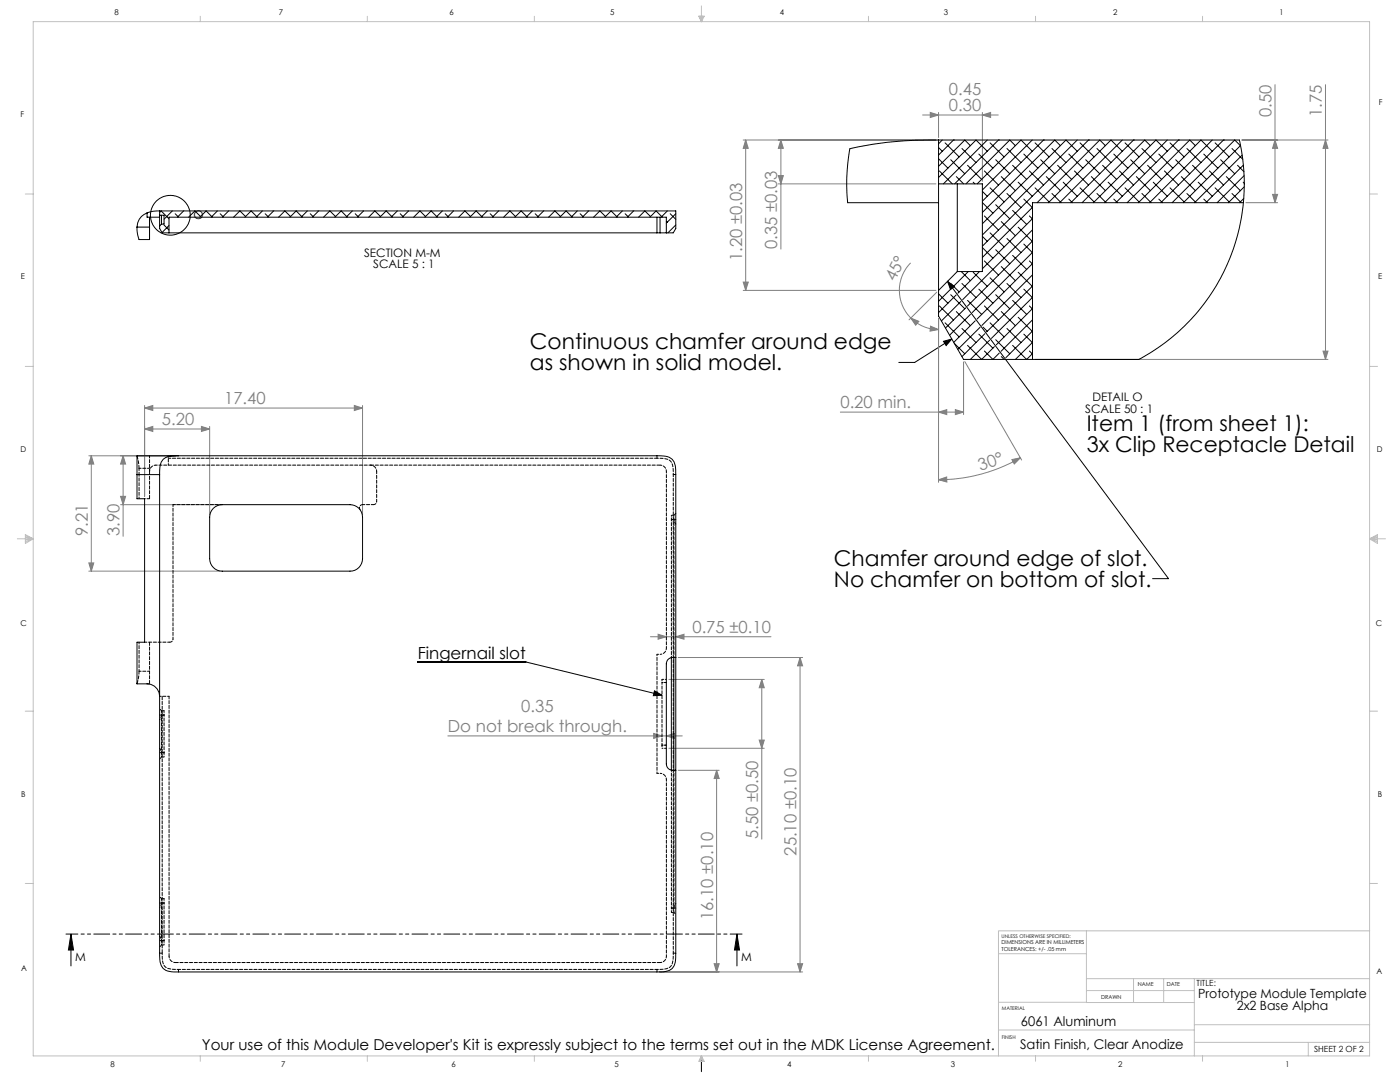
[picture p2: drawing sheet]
<svg xmlns="http://www.w3.org/2000/svg" width="559mm" height="432mm" viewBox="0 0 559 432" stroke-linecap="round" stroke-linejoin="round" font-family="sans-serif">
<g fill="none" stroke="#000" stroke-width=".4">
<path d="M378.2 112.3l88.2 118.6h-6.3M378.2 112.3l2.8 2-1.6 1.2zM376.6 136.2l3.3-.9-2.3 2.6zM379.9 135.3l-14.8 9.3h-6.4M166.7 264.2h43.1l54.4 13.3M261.2 275.7l3 1.8-3.4 .1zM28.3 372.8v12.7M28.3 372.8l1.1 6.3h-2.1zM294.1 372.8v12.7M294.1 372.8l1.1 6.3h-2zM280 421.4v6.3"/>
<circle cx="68" cy="85.9" r="7.9"/>
</g>
<g fill="none" stroke="#808080" stroke-width=".4">
<path d="M508.9 33.8v47.1M529.1 33.8v109.6M296.7 55.9h76.9M297.6 55.9l1.1 3.3h-2zM297.6 55.9v60M311.7 55.9l1 3.3h-2zM311.7 55.9v43.5M368.3 45.9h30.2M371.3 44.9l3.3 1-3.3 1zM374.6 44.9v10M392.1 44.9v27.5M392.1 45.9l3.3-1v2z"/>
<path d="M495.7 55.9h34.3M508.9 55.9l1 3.3h-2zM529.1 55.9l.9 3.3h-1.9zM310.7 70.1h2l-1 3.3zM310.7 73.4h62.9M507.9 77.6h2l-1 3.3zM497.3 80.9h12.6M296.7 112.6h2l-1.1 3.3zM296.7 115.9h76.9M363.5 104.9a15.7 15.7 0 0 0 0 22M373.9 116.6l-11.1 11M363.5 126.9l3.2 1.3-1.2 1.6z"/>
<path d="M363.5 126.9a15.8 15.8 0 0 0 11.1 4.6M371.4 130.2l3.2 1.3-3.4 .7zM374.6 127.1v65.4M384.6 144.4v21.1M385.1 144.3l22.7 39.3M413.1 143.4h116.9M528.1 140.1h1.9l-.9 3.3zM57.7 161.8v36.2M57.7 171.2h26M57.7 162.8h87M57.7 171.2l3.3-1v2zM57.7 162.8l3.3-1v2z"/>
<path d="M80.4 170.2l3.3 1-3.3 1zM83.7 170.2v35.2M141.4 161.8l3.3 1-3.3 1zM144.7 161.8v43.6M335.4 164.5h49.2M374.6 164.5l3.3-1v2zM381.3 163.5l3.3 1-3.3 1zM35.5 181.9h34.7M36.4 181.9l1 3.3h-1.9zM36.4 181.9v46M48.1 198.1h2l-1 3.3zM49.1 181.9l1 3.3h-2z"/>
<path d="M49.1 181.9v32.1M374.6 191.5l3.3-1.1v2zM403.9 183.4l3.4-.7-2.5 2.5zM407.3 182.7a65 65 0 0 1-32.7 8.8M48.1 201.4h39.6M35.5 224.6h1.9l-1 3.3zM35.5 227.9h52.2M259.6 254.1h48.1M262.7 253.1l3.3 1-3.3 1zM269.7 254.1l3.3-1v2zM267 271.1h38M270.7 262.4h49.7"/>
<path d="M304.1 271.1l.9 3.4h-2zM304.1 271.1v63.8M319.3 262.4l1.1 3.3h-2.1zM319.3 262.4v125.5M178.8 293.7h93.5M260.9 292.7l3.3 1-3.3 1zM266 293.7l3.3-1v2zM267 298.6h38M303 295.3h2l-.9 3.3zM270.7 307.4h16.4M286 307.4l1.1 3.3h-2.1zM286 307.4v80.5"/>
<path d="M263.2 387.9h57.2M285 384.6h2.1l-1.1 3.3zM318.3 384.6h2.1l-1.1 3.3z"/>
</g>
<path d="M296.2 372.8h-269.9" fill="none" stroke="#000" stroke-width=".4" stroke-dasharray="6.3 1.3 1.3 1.3 1.3 1.3" stroke-dashoffset="1.6"/>
<g fill="none" stroke="#c0c0c0" stroke-width=".4">
<path d="M13.3 8.6h533.4v412.8h-533.4zM79.9 6.5v2.1M146.6 6.5v2.1M213.3 6.5v2.1M278.9 6.5h2.2l-1.1 2.1zM279.1 6.5l.9 2.1M279.6 6.5l.4 2.1M280 2.4v6.2M280.3 6.5l-.3 2.1M280.6 6.5l-.6 2.1M346.6 6.5v2.1M413.3 6.5v2.1"/>
<path d="M480 6.5v2.1M10.1 77.4h3.2M546.7 77.4h3.1M10.1 146.2h3.2M546.7 146.2h3.1M6.9 215h6.4M10.1 213.4l3.2 1.6-3.2 1.9zM10.1 213.8l3.2 1.2M10.1 214.4l3.2 .6M13.3 215l-3.2 1.2M13.3 215l-3.2 .5M546.7 215h6.3"/>
<path d="M546.7 215l3.1 .5M546.7 215l3.1 1.2M549.8 213.8l-3.1 1.2 3.1-1.6v3.5l-3.1-1.9M549.8 214.4l-3.1 .6M10.1 283.8h3.2M546.7 283.8h3.1M10.1 352.6h3.2M546.7 352.6h3.1M433.6 371.5v28.6h43M546.7 371.5h-148.2v49.9M398.5 380.6h35.1M398.5 400h35.1"/>
<path d="M433.6 390.6h113.1M433.6 395.3h43.1M452.4 390.6v9.5M464.5 390.6v9.5M476.7 390.6v30.8M398.5 411.1h78.2M476.7 416h70M476.7 408.9h70M522.2 416v5.4M79.9 421.4v2.1M146.6 421.4v2.1M213.3 421.4v2.1"/>
<path d="M280 421.4l1.1 2.2h-2.2zM280 421.4l.6 2.2M280 421.4l-.9 2.2M280 421.4l-.4 2.2M280 421.4l.3 2.2M346.6 421.4v2.1M413.3 421.4v2.1M480 421.4v2.1"/>
</g>
<g fill="#000">
<path d="M261.2 275.7l3 1.8-3.4 .1z"/>
<path d="M378.2 112.3l2.8 2-1.6 1.2zM376.6 136.2l3.3-.9-2.3 2.6z"/>
<path d="M294.1 372.8l1.1 6.3h-2zM28.3 372.8l1.1 6.3h-2.1z"/>
</g>
<g fill="#808080">
<path d="M266 293.7l3.3-1v2zM260.9 292.7l3.3 1-3.3 1zM392.1 45.9l3.3-1v2zM371.3 44.9l3.3 1-3.3 1z"/>
<path d="M262.7 253.1l3.3 1-3.3 1zM269.7 254.1l3.3-1v2zM374.6 164.5l3.3-1v2zM381.3 163.5l3.3 1-3.3 1z"/>
<path d="M57.7 171.2l3.3-1v2zM80.4 170.2l3.3 1-3.3 1zM57.7 162.8l3.3-1v2zM141.4 161.8l3.3 1-3.3 1z"/>
<path d="M374.6 191.5l3.3-1.1v2zM403.9 183.4l3.4-.7-2.5 2.5z"/>
<path d="M363.5 126.9l3.2 1.3-1.2 1.6zM371.4 130.2l3.2 1.3-3.4 .7z"/>
<path d="M303 295.3h2l-.9 3.3zM304.1 271.1l.9 3.4h-2zM285 384.6h2.1l-1.1 3.3zM286 307.4l1.1 3.3h-2.1zM318.3 384.6h2.1l-1.1 3.3zM319.3 262.4l1.1 3.3h-2.1z"/>
<path d="M49.1 181.9l1 3.3h-2zM48.1 198.1h2l-1 3.3zM36.4 181.9l1 3.3h-1.9zM35.5 224.6h1.9l-1 3.3zM297.6 55.9l1.1 3.3h-2zM296.7 112.6h2l-1.1 3.3zM311.7 55.9l1 3.3h-2zM310.7 70.1h2l-1 3.3zM508.9 55.9l1 3.3h-2zM507.9 77.6h2l-1 3.3zM529.1 55.9l.9 3.3h-1.9zM528.1 140.1h1.9l-.9 3.3z"/>
</g>
<g fill="none" stroke="#000" stroke-width=".4">
<path d="M374.6 55.9h120.1a79.4 79.4 0 0 1-40.1 87.5h-70l-10-17.3v-10.2M374.6 55.9h-2.2a143.3 143.3 0 0 0-33.2 3.5 78.8 78.8 0 0 0-.9 21.5h36.3M374.6 55.9v17.5M374.6 58.9l1.5 1.5M376.1 55.9l-1.5 1.5M377.2 57l5.6 5.6M380.6 55.9h.1M380.6 55.9l-6 6M384 59.3l5.6 5.6M387.3 58.1l-2.2-2.2-10.5 10.5M394.1 55.9l-17.5 17.5M395.2 57l5.6 5.6"/>
<path d="M398.5 55.9h.1M398.5 55.9l-17.5 17.5M401.9 59.3l5.6 5.6M405.3 58.1l-2.3-2.2-17.4 17.5M412 55.9l-19.9 19.9M413.1 57l5.6 5.6M416.5 55.9h.1M416.5 55.9l-24.4 24.4M419.9 59.3l5.6 5.6M423.3 58.1l-2.3-2.2-28.9 28.9M430 55.9l-37.9 37.9M431.1 57l5.6 5.6"/>
<path d="M434.5 55.9h.1M434.5 55.9l-42.4 42.3M437.8 59.3l5.6 5.6M441.2 58.1l-2.2-2.2-25.1 25M448 55.9l-25.1 25M449.1 57l5.6 5.6M452.4 55.9h.1M452.4 55.9l-25 25M455.8 59.3l5.6 5.6M459.2 58.1l-2.3-2.2-25 25M465.9 55.9l-25 25M467 57l5.7 5.6"/>
<path d="M470.4 55.9h.1M470.4 55.9l-25 25M473.7 59.3l5.7 5.6M477.1 58.1l-2.2-2.2-25 25M483.9 55.9l-25 25M485 57l5.6 5.6M488.4 55.9h.1M488.4 55.9l-25.1 25M491.7 59.3l4.3 4.3M495.1 58.1l-2.3-2.2-24.9 25M495.2 58.1l-22.9 22.8M374.6 73.4v42.5"/>
<path d="M374.6 73.4h17.5v35h-10M374.6 63.4l3.8 3.7M375 68.2l5.1 5.2M379.5 63.7l5.6 5.7M381.7 70.5l2.9 2.9M382.1 73.4v35M386.2 66l5.6 5.6M388.4 72.7l.7 .7M390.7 61.5l5.6 5.6M392.1 76.4l2 1.9M392.9 68.2l5.6 5.6M394.1 60.4l-4.5-4.5-15 14.9"/>
<path d="M395.2 75l5.6 5.6M397.4 63.7l5.6 5.7M399.7 70.5l5.6 5.6M401.9 77.2l5.6 5.6M404.2 66l5.6 5.6M406.4 72.7l5.6 5.6M408.7 79.4l3.4 3.5M408.7 61.5l5.6 5.6M410.9 68.2l5.6 5.6M412 60.4l-4.5-4.5-17.5 17.5M413.1 75l5.6 5.6M415.4 63.7l5.6 5.7"/>
<path d="M417.6 70.5l5.7 5.6M419.9 77.2l3.6 3.7M422.1 66l5.6 5.6M424.4 72.7l5.6 5.6M426.6 79.4l1.4 1.5M426.6 61.5l5.6 5.6M428.9 68.2l5.6 5.6M430 60.4l-4.5-4.5-33.4 33.4M431.1 75l5.6 5.6M433.4 63.7l5.6 5.7M435.6 70.5l5.6 5.6M437.8 77.2l3.7 3.7"/>
<path d="M440.1 66l5.6 5.6M442.3 72.7l5.7 5.6M444.6 79.4l1.4 1.5M444.6 61.5l5.6 5.6M446.8 68.2l5.6 5.6M448 60.4l-4.6-4.5-24.9 25M449.1 75l5.6 5.6M451.3 63.7l5.6 5.7M453.6 70.5l5.6 5.6M455.8 77.2l3.7 3.7M458 66l5.7 5.6M460.3 72.7l5.6 5.6"/>
<path d="M462.5 79.4l1.5 1.5M462.5 61.5l5.6 5.6M464.8 68.2l5.6 5.6M465.9 60.4l-4.5-4.5-25 25M467 75l5.7 5.6M469.3 63.7l5.6 5.7M471.5 70.5l5.6 5.6M473.7 77.2l3.7 3.7M476 66l5.6 5.6M478.3 72.7l5.6 5.6M480.5 79.4l1.4 1.5M480.5 61.5l5.6 5.6"/>
<path d="M482.7 68.2l5.7 5.6M483.9 60.4l-4.5-4.5-25 25M485 75l5.6 5.6M487.2 63.7l5.6 5.7M489.5 70.5l5.6 5.6M491.7 77.2l3.7 3.7M494 66l2.5 2.5M495.8 61.9l-19 19M496.2 72.7l.4 .5M496.3 65.9l-15 15M496.4 79.2l-1.6 1.7M496.6 70.1l-10.8 10.8"/>
<path d="M496.6 74.5l-6.3 6.4M54.7 90.6l.1 1.9 .7 3.1h4.2v-5M54.7 90.6h5M58.7 85v1.7h5M58.7 85a6 6 0 0 0-4 5.6M59.7 86.7v3.9M63.7 84.8l.6-.6 3.2 3.1M63.7 85.9v4.3M63.7 84.2l-2.6 .1-2.4 .7M63.7 84.2v1.7M63.7 90.2v1l1 1.7h198.8M63.7 84.2h206v7l-1 1.7h-2.7"/>
<path d="M63.7 85.9h1.8v3.5h-1M64.5 85.9v3.5M64.5 89.4l-.8 .8M65.4 89.8l2.1 2M67.5 92.9v-6.2h198.5v6.2M67.5 90l-2.8 2.8M68.8 84.2l-3.3 3.3M69.9 85.3l1.4 1.4M73.3 84.2l-2.5 2.5M79.8 86.7l2.5-2.5 2.5 2.5M80 86.4l-2.2-2.2-2.5 2.5M86.8 84.2l-2.5 2.5"/>
<path d="M87.9 85.3l1.4 1.4M91.3 84.2l-2.5 2.5M97.8 86.7l2.4-2.5 2.5 2.5M98 86.4l-2.3-2.2-2.5 2.5M104.7 84.2l-2.5 2.5M105.8 85.3l1.4 1.4M109.2 84.2l-2.5 2.5M115.7 86.7l2.5-2.5 2.5 2.5M116 86.4l-2.3-2.2-2.5 2.5M122.7 84.2l-2.5 2.5M123.8 85.3l1.4 1.4M127.2 84.2l-2.5 2.5"/>
<path d="M133.7 86.7l2.5-2.5 2.4 2.5M133.9 86.4l-2.2-2.2-2.5 2.5M140.7 84.2l-2.6 2.5M141.8 85.3l1.4 1.4M145.1 84.2l-2.5 2.5M151.6 86.7l2.5-2.5 2.5 2.5M151.9 86.4l-2.3-2.2-2.5 2.5M158.6 84.2l-2.5 2.5M159.7 85.3l1.4 1.4M163.1 84.2l-2.5 2.5M169.6 86.7l2.5-2.5 2.5 2.5M169.8 86.4l-2.2-2.2-2.5 2.5"/>
<path d="M176.6 84.2l-2.5 2.5M177.7 85.3l1.4 1.4M181 84.2l-2.4 2.5M187.5 86.7l2.5-2.5 2.5 2.5M187.8 86.4l-2.2-2.2-2.5 2.5M194.5 84.2l-2.5 2.5M195.7 85.3l1.3 1.4M199 84.2l-2.5 2.5M205.5 86.7l2.5-2.5 2.5 2.5M205.7 86.4l-2.2-2.2-2.5 2.5M212.5 84.2l-2.5 2.5M213.6 85.3l1.4 1.4"/>
<path d="M217 84.2l-2.5 2.5M223.4 86.7l2.6-2.5 2.5 2.5M223.7 86.4l-2.2-2.2-2.5 2.5M230.4 84.2l-2.4 2.5M231.6 85.3l1.3 1.4M234.9 84.2l-2.5 2.5M241.4 86.7l2.5-2.5 2.5 2.5M241.7 86.4l-2.3-2.2-2.5 2.5M248.4 84.2l-2.5 2.5M249.5 85.3l1.4 1.4M252.9 84.2l-2.5 2.5M259.4 86.7l2.5-2.5 2.5 2.5"/>
<path d="M259.6 86.4l-2.2-2.2-2.5 2.5M262.2 86.7v6.2M263.5 92.9h2.5M263.5 86.7v6.2M266 92.7l.1 .2M266 88.3l.4 .4M266.4 84.2l-2.5 2.5M267.5 85.3l2.2 2.2M269.7 85.3l-3.7 3.7M269.7 89.8l-3.1 3.1M392.1 98.8l4.2 4.2M392.1 94.3l2 2"/>
<path d="M392.1 80.9l4.2 4.2M392.9 86.2l5.6 5.6M395.2 92.9l5.6 5.6M397.4 99.7l5.6 5.6M397.4 81.7l5.6 5.6M399.7 88.4l5.6 5.7M401.9 95.2l5.6 5.6M404.2 84l5.6 5.6M406.4 90.7l5.6 5.6M408.7 97.4l3.4 3.5M410.9 86.2l1.2 1.2M412.1 82.7l-20 20"/>
<path d="M412.1 87.2l-20 20M412.1 91.7l-27.9 27.9M412.1 96.2l-25.9 26M496.3 80.9h-84.2v62.5M374.6 117.3l3.8 3.7M378.4 112.1h.1M379.4 113.1l3.4 3.4M379.5 117.6l5.6 5.6M379.7 115.1l-5.1 5.1M381.6 117.7l-7 7M382.1 108.4l-7.5 7.5M383.7 108.4l3.6 3.6"/>
<path d="M384 113.1l5.6 5.6M386.2 119.9l5.6 5.6M386.5 108.4l-6.1 6M388.4 108.7l5.7 5.6M390.7 115.4l5.6 5.6M390.9 108.4l-8.6 8.6M392.9 104.1l5.6 5.6M395.2 110.9l5.6 5.6M397.4 117.6l5.6 5.6M399.7 106.4l5.6 5.6M401.9 113.1l5.6 5.6M404.2 119.9l5.6 5.6"/>
<path d="M404.2 101.9l5.6 5.6M406.4 108.7l5.6 5.6M408.7 115.4l3.4 3.4M410.9 104.1l1.2 1.2M412.1 100.7l-24 24M412.1 105.2l-22.1 22.1M412.1 109.7l-20.2 20.2M412.1 114.2l-18.3 18.3M412.1 118.7l-16.4 16.3M375 122.1l5.6 5.6M377.2 128.8l5.6 5.6M380.9 137l4.2 4.2"/>
<path d="M381.7 124.4l5.6 5.6M383.5 120.3l-7.8 7.8M384 131.1l5.6 5.6M385.4 122.9l-8 8M386.2 137.8l5.6 5.6M387.3 125.4l-8.3 8.4M389.3 128l-8.6 8.6M390.7 133.4l5.6 5.6M391.2 130.6l-8.9 8.9M392.4 130.6l1.7 1.6M392.9 122.1l5.6 5.6M393.1 133.2l-9.1 9.1"/>
<path d="M395 135.7l-7.7 7.7M395.2 128.8l5.6 5.6M396.9 138.3l-5.1 5.1M397.4 135.6l5.6 5.6M399.7 124.4l5.6 5.6M401.9 131.1l5.6 5.6M404.2 137.8l5.6 5.6M406.4 126.6l5.6 5.6M408.7 133.4l3.4 3.4M410.9 122.1l1.2 1.2M412.1 123.2l-14.4 14.4M412.1 127.6l-12.5 12.6"/>
<path d="M412.1 132.1l-10.6 10.7M412.1 136.6l-6.8 6.8M392.9 140.1l3.4 3.3 2.6-2.5M399.7 142.3l.8 .9M410.9 140.1l1.2 1.2M412.1 141.1l-2.3 2.3M54.7 189.4v9.6h3v57.3h-3v16.6h1.7a5.9 5.9 0 0 1 7.1 3.5l.2 1.5M54.7 189.4h9M71.2 181.9h-16.5v7.5M71.2 181.9h192a5.4 5.4 0 0 1 6.3 3.9l.2 3.6v192.9a5 5 0 0 1-5.6 5.6h-193.9a5.4 5.4 0 0 1-6.3-3.9l-.2-2.6v-192M71.2 181.9h-1.9a4.9 4.9 0 0 0-5.6 5.6v1.9M85.2 202.8a5.2 5.2 0 0 1 3.5-1.4h51a4.9 4.9 0 0 1 5 5v16.6a4.9 4.9 0 0 1-5 4.9h-51a5 5 0 0 1-5-4.9v-16.6a5 5 0 0 1 1.5-3.6z"/>
<path d="M268 262.4v44.9M269 262.4v45M269.7 262.4a2.86 2.86 0 0 0-3.7 2.5v40a2.82 2.82 0 0 0 3.7 2.5"/>
</g>
<g fill="none" stroke="#000" stroke-width=".4" stroke-dasharray="1.3 .6" stroke-dashoffset=".6">
<path d="M55.5 189.4v9.6M59.7 188.1a2.5 2.5 0 0 1 2.5-2.5M147.8 185.6a2.5 2.5 0 0 1 2.5 2.5M263.5 185.6a2.5 2.5 0 0 1 2.5 2.5M266 188.1v70.5M266 258.6a2.5 2.5 0 0 1-2.5 2.5M262.2 261.1h1.3M264.2 271.1v1.3M264.2 297.4v1.2M262.2 308.6h1.3M263.5 308.6a2.5 2.5 0 0 1 2.5 2.5M266 311.1v70.5"/>
<path d="M70 384.1a2.5 2.5 0 0 1-2.5-2.5M266 381.6a2.5 2.5 0 0 1-2.5 2.5"/>
</g>
<path d="M54.7 182.1l.8 4.8M55.5 267.9l-.8 4.8M263.5 384.1h-193.5" fill="none" stroke="#000" stroke-width=".4" stroke-dasharray="1.3 .6" stroke-dashoffset=".1"/>
<g fill="none" stroke="#000" stroke-width=".4" stroke-dasharray="1.3 .6" stroke-dashoffset=".5">
<path d="M262.2 182.9v-1M268.7 189.4h1M268 207.4h1M269 205.6h-1M269.7 204.9l-.7 .7M55.5 256.3v11.6M69.1 255v-53.6M58.7 272.9h1M264.2 272.4v25M64.5 283.6l-.8-.7M65.5 285.4h-1M65.5 283.6h-1"/>
<path d="M63.7 302.9l.8-.8M64.5 302.1h1M65.5 300.4h-1M64.5 358.6l-.8-.7M65.5 358.6h-1M63.7 377.9l.8-.8M64.5 377.1h1M65.5 360.4h-1M65.5 375.4h-1M268 362.4h1M268 364.1h1M269 364.1l.7 .8"/>
<path d="M64.7 380.4h-1M71.2 386.9v1M262.2 386.9v1M268.7 380.4h1"/>
</g>
<path d="M55.5 186.9v2.5M67.2 182.9h195M69.1 201.4h19.6M150.3 200.1v-12" fill="none" stroke="#000" stroke-width=".4" stroke-dasharray="1.3 .6" stroke-dashoffset=".3"/>
<g fill="none" stroke="#000" stroke-width=".4" stroke-dasharray="1.3 .6" stroke-dashoffset=".4">
<path d="M55.5 186.9h4.2M55.5 189.4h-.8M59.7 188.1v-6.2M268.7 189.4v191M144.7 201.4h4.4M269.7 207.4h-.7M57.7 256.3h10.1M55.5 267.9h4.2M63.7 285.4h.8M63.7 300.4h.8M63.7 375.4h.8M63.7 360.4h.8"/>
<path d="M269.7 362.4h-.7M262.2 386.9h-191"/>
</g>
<g fill="none" stroke="#000" stroke-width=".4" stroke-dasharray="1.3 .6" stroke-dashoffset=".9">
<path d="M268 205.6v1.8M269 205.6v1.8M264.2 272.4h1.8M266 271.1h-1.8M64.5 285.4v-1.8M65.5 285.4v-1.8M264.2 297.4h1.8M264.2 298.6h1.8M64.5 302.1v-1.7M65.5 302.1v-1.7M64.5 377.1v-1.7M64.5 360.4v-1.8"/>
<path d="M65.5 360.4v-1.8M65.5 377.1v-1.7M268 362.4v1.7M269 362.4v1.7"/>
</g>
<path d="M57.7 199h2M150.3 200.1a1.25 1.25 0 0 1-1.2 1.3M269 207.4l.7 1.8M69.1 255a1.25 1.25 0 0 1-1.3 1.3M63.7 287.2l.8-1.8M64.5 300.4l-.8-1.8M63.7 362.2l.8-1.8M64.5 375.4l-.8-1.8M269.7 360.6l-.7 1.8" fill="none" stroke="#000" stroke-width=".4" stroke-dasharray="1.3 .6" stroke-dashoffset="1"/>
<path d="M144.7 201.4a1.25 1.25 0 0 0-1.1 .7 1.25 1.25 0 0 0 .1 1.3M67.5 381.6v-103.7" fill="none" stroke="#000" stroke-width=".4" stroke-dasharray="1.3 .6" stroke-dashoffset=".2"/>
<path d="M67.2 181.9v3.7M147.8 185.6h-85.6M262.2 182.9h1.9a3.9 3.9 0 0 1 4.6 4.4v2.1M268 207.4v55M67.5 277.9h-3.8M262.2 308.6v-47.5M268 307.3v55.1M71.2 386.9l-1.9-.1a3.9 3.9 0 0 1-4.5-4.3l-.1-2.1M268.7 380.4v1.9a3.9 3.9 0 0 1-4.4 4.5l-2.1 .1" fill="none" stroke="#000" stroke-width=".4" stroke-dasharray="1.3 .6" stroke-dashoffset=".7"/>
<path d="M59.7 188.1v10.9M64.7 380.4v-102.5" fill="none" stroke="#000" stroke-width=".4" stroke-dasharray="1.3 .6" stroke-dashoffset="-.1"/>
<path d="M269 262.4v-55M64.5 285.4v15M65.5 300.4v-15M64.5 360.4v15M65.5 375.4v-15M269 362.4v-55" fill="none" stroke="#000" stroke-width=".4" stroke-dasharray="1.3 .6" stroke-dashoffset=".8"/>
<path d="M147.8 185.6h115.7M59.7 272.9v-16.6" fill="none" stroke="#000" stroke-width=".4" stroke-dasharray="1.3 .6"/>
<g font-size="8.7">
<text x="211.5" y="139.4">Continuous chamfer around edge</text>
<text x="211.5" y="147.8">as shown in solid model.</text>
<text x="433.8" y="172.1">Item 1 (from sheet 1):</text>
<text x="433.8" y="180.5">3x Clip Receptacle Detail</text>
<text x="332.9" y="225.7">Chamfer around edge of slot.</text>
<text x="332.9" y="234.1">No chamfer on bottom of slot.</text>
</g>
<g font-size="6.7" fill="#808080">
<text x="378.7" y="38">0.45</text>
<text x="378.7" y="44.4">0.30</text>
<text x="507.5" y="46.7" transform="rotate(-90 507.5 46.7)">0.50</text>
<text x="527.6" y="46.7" transform="rotate(-90 527.6 46.7)">1.75</text>
<text x="310.2" y="99.4" transform="rotate(-90 310.2 99.4)">0.35 ±0.03</text>
<text x="296.2" y="104.2" transform="rotate(-90 296.2 104.2)">1.20 ±0.03</text>
<text x="357.1" y="112.7" transform="rotate(-63 357.1 112.7)">45°</text>
<text x="89.5" y="161.4">17.40</text>
<text x="335.5" y="163">0.20 min.</text>
<text x="64.6" y="169.7">5.20</text>
<text x="391.4" y="188" transform="rotate(-20 391.4 188)">30°</text>
<text x="35" y="214" transform="rotate(-90 35 214)">9.21</text>
<text x="47.7" y="214" transform="rotate(-90 47.7 214)">3.90</text>
<text x="276.4" y="252.6">0.75 ±0.10</text>
<text x="208" y="284.3">0.35</text>
<text x="178.8" y="292.2">Do not break through.</text>
<text x="302.6" y="334.9" transform="rotate(-90 302.6 334.9)">5.50 ±0.50</text>
<text x="317.9" y="341.5" transform="rotate(-90 317.9 341.5)">25.10 ±0.10</text>
<text x="284.6" y="367.2" transform="rotate(-90 284.6 367.2)">16.10 ±0.10</text>
</g>
<text font-size="6.7" x="166.7" y="263.2">Fingernail slot</text>
<text font-size="6" x="80.6" y="418.9">Your use of this Module Developer's Kit is expressly subject to the terms set out in the MDK License Agreement.</text>
<g font-size="5.3">
<text x="407.5" y="409.4">6061 Aluminum</text>
<text x="407.2" y="418.7">Satin Finish, Clear Anodize</text>
</g>
<g font-size="5.1">
<text x="478.2" y="398.4">Prototype Module Template</text>
<text x="493.7" y="403.2">2x2 Base Alpha</text>
</g>
<g font-size="4.7">
<text x="77.3" y="87.2">O</text>
<text x="145.3" y="102.4">SECTION M-M</text>
<text x="149" y="106.9">SCALE 5 : 1</text>
<text x="436.1" y="160.2">DETAIL O</text>
<text x="433.2" y="164.7">SCALE 50 : 1</text>
<text x="30" y="383.5">M</text>
<text x="295.9" y="383.5">M</text>
</g>
<g font-size="3.4">
<text x="477.6" y="393.6">TITLE:</text>
<text x="524.5" y="419.8">SHEET 2 OF 2</text>
</g>
<g font-size="3.2">
<text x="45.7" y="6.1">8</text>
<text x="111.3" y="6.1">7</text>
<text x="179.5" y="6.1">6</text>
<text x="243.5" y="6.1">5</text>
<text x="311.3" y="6">4</text>
<text x="376.8" y="6.1">3</text>
<text x="444.3" y="6.1">2</text>
<text x="510.7" y="6">1</text>
<text x="550.3" y="41.8">F</text>
<text x="8.2" y="46.6">F</text>
<text x="8.4" y="111.5">E</text>
<text x="550.1" y="111.2">E</text>
<text x="8.2" y="180.2">D</text>
<text x="549.6" y="180.4">D</text>
<text x="8.2" y="249.7">C</text>
<text x="549.2" y="249.9">C</text>
<text x="8.4" y="318">B</text>
<text x="550" y="318.2">B</text>
<text x="8.4" y="387.6">A</text>
<text x="549.4" y="388.7">A</text>
<text x="44.1" y="425.8">8</text>
<text x="112.2" y="425.8">7</text>
<text x="180.2" y="425.8">6</text>
<text x="245.3" y="425.7">5</text>
<text x="314.1" y="425.7">4</text>
<text x="379.5" y="425.8">3</text>
<text x="446.4" y="425.8">2</text>
<text x="513.1" y="425.8">1</text>
</g>
<g font-size="2.2">
<text x="399.7" y="376.8">DIMENSIONS ARE IN MILLIMETERS</text>
<text x="399.7" y="379.4">TOLERANCES: +/- .05 mm</text>
<text x="454.1" y="393.6">NAME</text>
<text x="465.8" y="393.6">DATE</text>
<text x="439.5" y="398.6">DRAWN</text>
</g>
<g font-size="2">
<text x="399.7" y="374.2">UNLESS OTHERWISE SPECIFIED:</text>
<text x="399.9" y="403.2">MATERIAL</text>
<text x="399.8" y="414.7">FINISH</text>
</g>
</svg>
